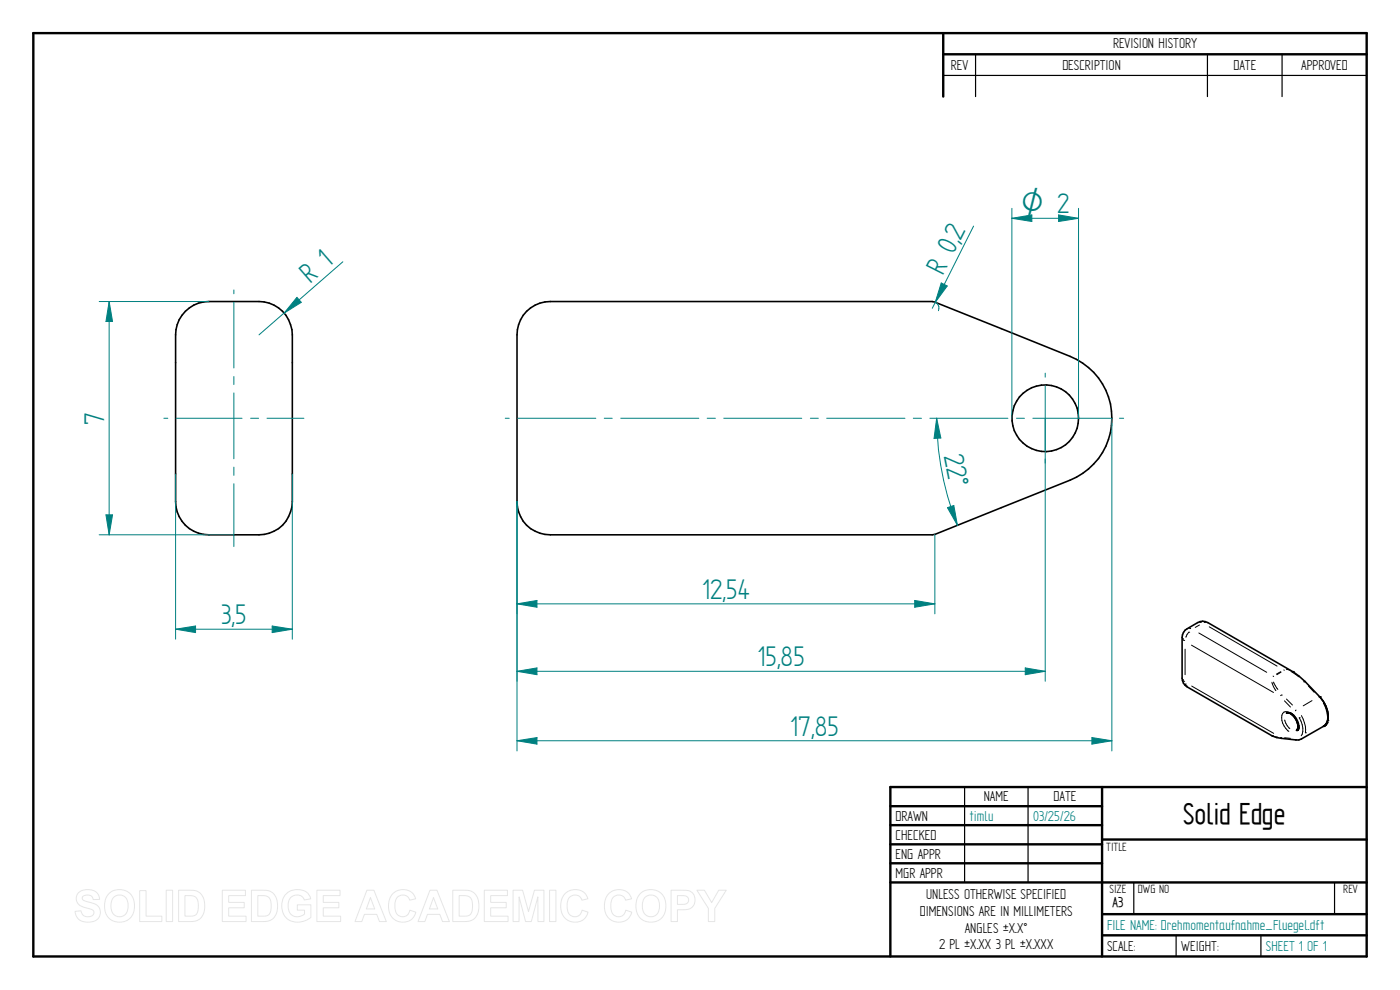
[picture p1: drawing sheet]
<svg xmlns="http://www.w3.org/2000/svg" width="297mm" height="210mm" viewBox="0 0 297 210" stroke-linecap="round" stroke-linejoin="round" font-family="sans-serif">
<g fill="none" stroke="#000" stroke-width=".51">
<path d="M7.1 7h282.8v195.9h-282.8zM200.1 7v13.5M200.1 11.5h89.8M188.9 171h44.9M188.9 175h44.9M188.9 179.1h44.9M233.8 167v35.9M233.8 178.1h56.1M289.9 167h-101v35.9M188.9 183.1h44.9M188.9 187.2h101M233.8 193.9h56.1"/>
<path d="M233.8 198.4h56.1"/>
</g>
<path d="M200.1 16h89.8M207 11.5v9M256.2 11.5v9M272 11.5v9M204.6 167v20.2M218.1 167v20.2M240.5 187.3v6.6M249.5 198.4v4.5M267.5 198.4v4.5M283.1 187.3v6.6" fill="none" stroke="#000" stroke-width=".25"/>
<g fill="none" stroke="#000" stroke-width=".34">
<path d="M39.3 66a6.9 6.9 0 0 1 5-2h10.6a7.1 7.1 0 0 1 7.1 7v35.4a7 7 0 0 1-7.1 7.1h-10.6a7 7 0 0 1-7-7.1v-35.4a7.1 7.1 0 0 1 2-5zM111.7 66a7.1 7.1 0 0 1 5.1-2h81l29.2 11.6a14.2 14.2 0 0 1 8.9 13.1 14.2 14.2 0 0 1-8.9 13.2l-28.7 11.5-.5 .1h-81a6.9 6.9 0 0 1-7.1-7.1v-35.4a7.2 7.2 0 0 1 2-5zM273.6 151.3h.1M273.9 151.5h.1M274.2 151.7h.1M274.3 142.5l-18.1-10.4a2.11 2.11 0 0 0-2.1 0l-2.3 1.3a2.15 2.15 0 0 0-1 1.8v8.7a2.15 2.15 0 0 0 1 1.8l18.1 10.4a17.5 17.5 0 0 0 5.6 .9l5.4-3M274.3 142.5l2.6 2.1M274.4 151.8l.1 .2M274.5 152l.1 .1M274.6 152.1l.1 .1M274.7 152.3l.1 .2M274.9 152.5v.1"/>
<path d="M275 152.7v.1M275 152.9l.3 .6M275.3 153.6v.3M275.3 153.5v.1M275.3 154.4v.1M275.4 154v.2M276.9 144.6h-.3M276.9 144.6l3.1 3.2M280 147.8l1 1.3 .6 1.7 .2 1.5-.3 1M281.1 153.8l-.1 .1M281.3 153.6l-.1 .1M281.3 153.5v.1"/>
<path d="M281.4 153.4v.1"/>
<circle cx="221.7" cy="88.7" r="7.1"/>
</g>
<g fill="none" stroke="#000" stroke-width=".21">
<path d="M250.9 135.5h.1M250.9 135.5l.2 .3M251.1 135.8h.1M251.4 137.7v5.4M252.2 134.1h.1M252.2 134.2l-.6 1M252.2 133.3h.4M252.8 136.9l17.4 10M254.3 134.3l14.4 8.3M254.5 132h.3M254.5 132.6l-.9 .5M255.9 132h-.4"/>
<path d="M256.5 133l14.4 8.3M250.9 144.2h.1M250.9 144.2l.2 .3M251.1 144.5h.1M251.5 145.1h.1M251.5 145.2l.1 .3M251.6 145.5h.1M252.8 145.5l17.4 10.1M269.8 144.7l.9 1.8M270.1 143.4l.1 .1M270.2 144.7l.9 1.6M270.4 156.3l.7 .1"/>
<path d="M271.7 156.5h.1M271.7 142.5l-.9 .5M271.8 142.6l-.9 .5M271.8 147.5l-.1 .1M271.8 147.4h.1M272.4 142.1l.1 .1M272.5 148.7l1.3 1.3M272.5 152.7l.6 1.3 .5 .6M272.5 156.5l1.3 .1M272.9 142l.8 .2M272.9 148.3l1.3 1.3M273.9 142.5l1.7 1.1"/>
<path d="M274.8 156.9h.1M275 150.6l-.2 .2M275.5 154.1a3.4 3.4 0 0 0-2.7-3.1 1.06 1.06 0 0 0-.9 1.2 3.8 3.8 0 0 0 1.5 3M275.6 152.3h.1M275.6 152.3a3.7 3.7 0 0 1 .5 3.8M276.1 151.8a6.4 6.4 0 0 1 .8 3.6M276.9 155.4h.1M277.6 145.5l1.2 1.4M278.3 148.6l-1.8 1.1M280 147.8h-.3M280.8 149.1h.1M280.8 149.1a6.4 6.4 0 0 1 .8 3.6"/>
</g>
<g fill="#000">
<circle cx="269.9" cy="156.1" r=".17"/>
<circle cx="272.9" cy="151.3" r=".17"/>
<circle cx="273" cy="151.3" r=".17"/>
<circle cx="273" cy="151.2" r=".17"/>
<circle cx="273.1" cy="151.2" r=".17"/>
<circle cx="273.2" cy="151.2" r=".17"/>
<circle cx="273.3" cy="151.2" r=".17"/>
<circle cx="273.4" cy="151.2" r=".17"/>
<circle cx="273.5" cy="151.3" r=".17"/>
<circle cx="273.6" cy="151.3" r=".17"/>
<circle cx="273.7" cy="151.3" r=".17"/>
<circle cx="273.8" cy="151.4" r=".17"/>
<circle cx="273.9" cy="151.4" r=".17"/>
<circle cx="274" cy="151.5" r=".17"/>
<circle cx="274" cy="151.6" r=".17"/>
<circle cx="274.1" cy="151.6" r=".17"/>
<circle cx="274.2" cy="151.7" r=".17"/>
<circle cx="274.3" cy="151.8" r=".17"/>
<circle cx="274.3" cy="142.5" r=".17"/>
<circle cx="274.5" cy="152" r=".17"/>
<circle cx="274.6" cy="152.1" r=".17"/>
<circle cx="274.7" cy="152.2" r=".17"/>
<circle cx="274.7" cy="152.3" r=".17"/>
<circle cx="274.8" cy="152.5" r=".17"/>
<circle cx="274.9" cy="152.6" r=".17"/>
<circle cx="275" cy="152.8" r=".17"/>
<circle cx="275" cy="154.9" r=".17"/>
<circle cx="275.1" cy="154.9" r=".17"/>
<circle cx="275.1" cy="153" r=".17"/>
<circle cx="275.2" cy="154.8" r=".17"/>
<circle cx="275.2" cy="154.9" r=".17"/>
<circle cx="275.2" cy="153.2" r=".17"/>
<circle cx="275.3" cy="153.5" r=".17"/>
<circle cx="275.3" cy="154.6" r=".17"/>
<circle cx="275.3" cy="154.7" r=".17"/>
<circle cx="275.3" cy="153.6" r=".17"/>
<circle cx="275.3" cy="153.9" r=".17"/>
<circle cx="275.3" cy="154.3" r=".17"/>
<circle cx="275.3" cy="154.5" r=".17"/>
<circle cx="275.3" cy="153.8" r=".17"/>
<circle cx="275.4" cy="154.2" r=".17"/>
<circle cx="275.4" cy="154" r=".17"/>
<circle cx="275.4" cy="154.1" r=".17"/>
<circle cx="275.4" cy="154.3" r=".17"/>
<circle cx="280" cy="147.8" r=".17"/>
<circle cx="280.8" cy="154.1" r=".17"/>
<circle cx="280.9" cy="154" r=".17"/>
<circle cx="281" cy="153.9" r=".17"/>
<circle cx="281.1" cy="153.8" r=".17"/>
<circle cx="281.2" cy="153.8" r=".17"/>
<circle cx="281.3" cy="153.6" r=".17"/>
<circle cx="281.3" cy="153.5" r=".17"/>
<circle cx="281.4" cy="153.4" r=".17"/>
<circle cx="281.5" cy="153.2" r=".17"/>
<circle cx="281.6" cy="152.9" r=".17"/>
</g>
<path d="M235.9 88.7v70.6M109.7 106.4v52.9M109.7 157.1l4.2-.6v1.4z" fill="none" stroke="#008080" stroke-width=".21"/>
<path d="M109.7 157.1l4.2-.6v1.4z" fill="#008080"/>
<path d="M231.6 156.5l4.3 .6-4.3 .8z" fill="none" stroke="#008080" stroke-width=".21"/>
<path d="M231.6 156.5l4.3 .6-4.3 .8z" fill="#008080"/>
<path d="M37.3 100.5v35.1M62 100.5v35.1M37.3 133.5l4.2-.7v1.4zM109.7 157.1h126.2" fill="none" stroke="#008080" stroke-width=".21"/>
<path d="M37.3 133.5l4.2-.7v1.4z" fill="#008080"/>
<path d="M57.7 132.8l4.3 .7-4.3 .7z" fill="none" stroke="#008080" stroke-width=".21"/>
<path d="M57.7 132.8l4.3 .7-4.3 .7z" fill="#008080"/>
<path d="M21 64h23.3M23.2 64l.7 4.2h-1.4zM21 113.5h28.6M37.3 133.5h24.7" fill="none" stroke="#008080" stroke-width=".21"/>
<path d="M23.2 64l.7 4.2h-1.4z" fill="#008080"/>
<path d="M22.5 109.2h1.4l-.7 4.3z" fill="none" stroke="#008080" stroke-width=".21"/>
<path d="M22.5 109.2h1.4l-.7 4.3z" fill="#008080"/>
<path d="M72.7 55.5l-17.8 15.5M23.2 64v49.5M63 63.1l.9 1-3.6 2.3z" fill="none" stroke="#008080" stroke-width=".21"/>
<path d="M63 63.1l.9 1-3.6 2.3z" fill="#008080"/>
<g fill="none" stroke="#008080" stroke-width=".21">
<path d="M214.7 44.2v44.5M224.6 45.6l4.2 .7-4.2 .7zM228.8 44.2v44.5M49.6 61.5v.8M49.6 64.1v14M49.6 79.9v1.7M221.7 79.2v.8M34.8 88.7h.8M37.4 88.7h14M49.6 83.4v13.9M49.6 99.1v1.7M53.2 88.7h1.7"/>
<path d="M56.6 88.7h7.9M107.2 88.7h.8M109.8 88.7h16.6M128.2 88.7h1.7M131.7 88.7h16.6M150 88.7h1.8M153.5 88.7h16.6M171.9 88.7h1.7M175.4 88.7h16.6M193.8 88.7h1.7M197.3 88.7h16.5M215.6 88.7h1.7"/>
<path d="M219.1 88.7h16.6M221.7 81.8v13.8M221.7 97.4v.9M237.5 88.7h.9M49.6 102.6v13.4"/>
</g>
<path d="M224.6 45.6l4.2 .7-4.2 .7z" fill="#008080"/>
<path d="M214.7 46.3l4.2-.7v1.4z" fill="none" stroke="#008080" stroke-width=".21"/>
<path d="M214.7 46.3l4.2-.7v1.4z" fill="#008080"/>
<path d="M214.7 46.3h14.1M198.7 88.7l.9 4.2-1.4 .1z" fill="none" stroke="#008080" stroke-width=".21"/>
<path d="M198.7 88.7l.9 4.2-1.4 .1z" fill="#008080"/>
<path d="M201 107.7l1.4-.5 .7 4.2z" fill="none" stroke="#008080" stroke-width=".21"/>
<path d="M201 107.7l1.4-.5 .7 4.2z" fill="#008080"/>
<path d="M198.7 88.7a62.5 62.5 0 0 0 4.4 22.7M109.7 106.4v23.8M198.3 113.4v16.8M109.7 128.1l4.2-.7v1.4z" fill="none" stroke="#008080" stroke-width=".21"/>
<path d="M109.7 128.1l4.2-.7v1.4z" fill="#008080"/>
<path d="M194.1 127.4l4.2 .7-4.2 .7z" fill="none" stroke="#008080" stroke-width=".21"/>
<path d="M194.1 127.4l4.2 .7-4.2 .7z" fill="#008080"/>
<path d="M221.7 88.7v55.8M109.7 106.4v38.1M109.7 128.1h88.6M109.7 142.4l4.2-.7v1.4z" fill="none" stroke="#008080" stroke-width=".21"/>
<path d="M109.7 142.4l4.2-.7v1.4z" fill="#008080"/>
<path d="M217.5 141.7l4.2 .7-4.2 .7z" fill="none" stroke="#008080" stroke-width=".21"/>
<path d="M217.5 141.7l4.2 .7-4.2 .7z" fill="#008080"/>
<path d="M206.5 48l-8.7 17.4M198.3 64.1a1.35 1.35 0 0 1 .8 1.8M199.7 60l1.3 .7-2.6 3.4zM109.7 142.4h112" fill="none" stroke="#008080" stroke-width=".21"/>
<path d="M199.7 60l1.3 .7-2.6 3.4z" fill="#008080"/>
<g fill="none" stroke="#e6e6e6" stroke-width=".21">
<path d="M16.6 189.4a3.1 3.1 0 0 1 4.1 .2l.4 1.2h-1.3a1.26 1.26 0 0 0-1.1-.9 1.26 1.26 0 0 0-1.3 .6l.2 .4 .8 .4a3.8 3.8 0 0 1 2.6 1.2 2.14 2.14 0 0 1-.2 2.3 2.14 2.14 0 0 1-2.2 .8 2.4 2.4 0 0 1-2.7-2.3l1.3-.1a1.43 1.43 0 0 0 1.2 1.3 1.43 1.43 0 0 0 1.5-.9 1.27 1.27 0 0 0-1.3-.9 2.44 2.44 0 0 1-2.4-2.1l.1-.7zM23.1 189.6a3.3 3.3 0 0 1 3.9-.5 3.3 3.3 0 0 1 1.5 3.6 3.2 3.2 0 0 1-3.7 2.9 3.2 3.2 0 0 1-2.6-3.9l.3-1.2zM24 190.4a1.85 1.85 0 0 1 2.3-.3 1.85 1.85 0 0 1 .9 2.1 1.85 1.85 0 0 1-.9 2 1.85 1.85 0 0 1-2.2-.3 3.2 3.2 0 0 1-.1-3.5zM29.6 188.9h1.4v5.5h3.3v1.1h-4.7zM35.3 188.8h1.3v6.7h-1.3zM37.9 188.8h2.4a2.84 2.84 0 0 1 3.1 3.4 2.79 2.79 0 0 1-3 3.3h-2.5zM39.2 190a2.79 2.79 0 0 1 2.5 .5 3.4 3.4 0 0 1-.3 3.6l-.5 .2-1.7 .1zM47.2 188.8h4.9v1.2h-3.6v1.4h3.3v1.2h-3.3v1.8h3.7v1.1h-5zM53.3 188.8h2.5a2.84 2.84 0 0 1 3.1 3.4 2.79 2.79 0 0 1-3 3.3h-2.6zM54.7 190a2.79 2.79 0 0 1 2.5 .5 3.4 3.4 0 0 1-.3 3.6l-.6 .2-1.6 .1zM60.6 189.7a3.4 3.4 0 0 1 5 .2l.3 .8-1.3 .2a1.82 1.82 0 0 0-2.3-.9 1.82 1.82 0 0 0-1.2 2.1 2.05 2.05 0 0 0 1.1 2.2 2.05 2.05 0 0 0 2.4-.4v-.8h-1.5v-1.2h2.9v2.7a3.9 3.9 0 0 1-5.6-.3 4 4 0 0 1 .2-4.6zM67.2 188.8h4.9v1.2h-3.5v1.4h3.3v1.2h-3.3v1.8h3.7v1.1h-5.1z"/>
<path d="M77.8 188.8h1.5l2.7 6.7h-1.5l-.6-1.5h-2.6l-.5 1.5h-1.5zM78.6 190.4l.9 2.4h-1.8zM83.3 189.6a2.88 2.88 0 0 1 4.9 1.1l-1.3 .3a1.6 1.6 0 0 0-1.9-1.1 1.6 1.6 0 0 0-1.2 1.8 2.26 2.26 0 0 0 1.3 2.7 1.52 1.52 0 0 0 1.9-1.3l1.2 .4a2.98 2.98 0 0 1-3.5 2.1 2.98 2.98 0 0 1-2.3-3.4l.2-1.4zM91.2 188.8h1.5l2.6 6.7h-1.4l-.6-1.5h-2.6l-.6 1.5h-1.4zM92 190.4l.9 2.4h-1.8zM96.1 188.8h2.4a2.84 2.84 0 0 1 3.1 3.4 2.79 2.79 0 0 1-3 3.3h-2.5zM97.4 190a2.79 2.79 0 0 1 2.5 .5 3.4 3.4 0 0 1-.3 3.6l-.6 .2-1.6 .1zM102.7 188.8h5v1.2h-3.6v1.4h3.3v1.2h-3.3v1.8h3.7v1.1h-5.1zM108.8 188.8h2.1l1.2 4.6 1.3-4.6h2v6.7h-1.3v-5.2l-1.4 5.2h-1.2l-1.4-5.2v5.2h-1.3zM116.6 188.8h1.3v6.7h-1.3zM119.8 189.6a2.88 2.88 0 0 1 4.9 1.1l-1.3 .3a1.6 1.6 0 0 0-1.8-1.1 1.6 1.6 0 0 0-1.3 1.8 2.26 2.26 0 0 0 1.3 2.7 1.52 1.52 0 0 0 1.9-1.3l1.3 .4a2.98 2.98 0 0 1-3.5 2.1 2.98 2.98 0 0 1-2.3-3.4l.2-1.4zM129.1 189.6a2.88 2.88 0 0 1 4.9 1.1l-1.3 .3a1.6 1.6 0 0 0-1.9-1.1 1.6 1.6 0 0 0-1.2 1.8 2.26 2.26 0 0 0 1.3 2.7 1.52 1.52 0 0 0 1.9-1.3l1.2 .4a2.98 2.98 0 0 1-3.5 2.1 2.98 2.98 0 0 1-2.3-3.4l.2-1.4z"/>
<path d="M135.8 189.6a3.3 3.3 0 0 1 3.9-.5 3.3 3.3 0 0 1 1.5 3.6 3.2 3.2 0 0 1-3.6 2.9 3.2 3.2 0 0 1-2.7-3.9l.3-1.2zM136.8 190.4a1.85 1.85 0 0 1 2.2-.3 1.85 1.85 0 0 1 .9 2.1 1.85 1.85 0 0 1-.9 2 1.85 1.85 0 0 1-2.2-.3 3.2 3.2 0 0 1 0-3.5zM142.4 188.8h2.1a2.48 2.48 0 0 1 2.7 1.1 2.12 2.12 0 0 1-.1 2.2 2.12 2.12 0 0 1-2.1 .9h-1.3v2.5h-1.3zM143.7 190h.7a1.26 1.26 0 0 1 1.7 .9 1.17 1.17 0 0 1-1.6 1h-.8zM147.8 188.8h1.6l1.6 2.7 1.5-2.7h1.6l-2.5 3.9v2.8h-1.3v-2.8z"/>
</g>
<text font-size="7.1" x="251" y="174.8">Solid Edge</text>
<g font-size="6.8" fill="#008080">
<text x="203.7" y="51.1" transform="rotate(-63 203.7 51.1)">2</text>
<text x="200" y="58.6" transform="rotate(-63 200 58.6)">R 0,</text>
<text x="65.8" y="60.2" transform="rotate(-41 65.8 60.2)">R 1</text>
<text x="22.1" y="90.1" transform="rotate(-90 22.1 90.1)">7</text>
<text x="200.2" y="96.7" transform="rotate(79 200.2 96.7)">22°</text>
<text x="149" y="127">12,54</text>
<text x="46.9" y="132.4">3,5</text>
<text x="160.7" y="141.4">15,85</text>
<text x="167.6" y="156.1">17,85</text>
</g>
<text font-size="6.6" fill="#008080" x="216.6" y="45.3">O 2</text>
<g font-size="3.4">
<text x="236.1" y="10.3">REVISION HISTORY</text>
<text x="201.7" y="14.8">REV</text>
<text x="225.4" y="14.8">DESCRIPTION</text>
<text x="261.7" y="14.8">DATE</text>
<text x="276" y="14.8">APPROVED</text>
<text x="208.7" y="170">NAME</text>
<text x="223.5" y="170">DATE</text>
<text x="190" y="174.1">DRAWN</text>
<text x="190" y="178.1">CHECKED</text>
<text x="190" y="182.2">ENG APPR</text>
<text x="190" y="186.2">MGR APPR</text>
<text x="196.5" y="190.8">UNLESS OTHERWISE SPECIFIED</text>
<text x="195.1" y="194.3">DIMENSIONS ARE IN MILLIMETERS</text>
<text x="204.7" y="197.8">ANGLES ±X.X°</text>
<text x="236" y="192.5">A3</text>
<text x="199.2" y="201.4">2 PL ±X.XX 3 PL ±X.XXX</text>
<text x="234.9" y="201.7">SCALE:</text>
<text x="250.6" y="201.7">WEIGHT:</text>
</g>
<g font-size="3.4" fill="#008080">
<text x="205.7" y="174.1">timlu</text>
<text x="219.2" y="174.1">03/25/26</text>
<text x="234.9" y="197.2">FILE NAME: Drehmomentaufnahme_Fluegel.dft</text>
<text x="268.6" y="201.7">SHEET 1 OF 1</text>
</g>
<g font-size="2.9">
<text x="234.7" y="180.4">TITLE</text>
<text x="235.4" y="189.5">SIZE</text>
<text x="241.4" y="189.5">DWG NO</text>
<text x="285" y="189.5">REV</text>
</g>
</svg>
